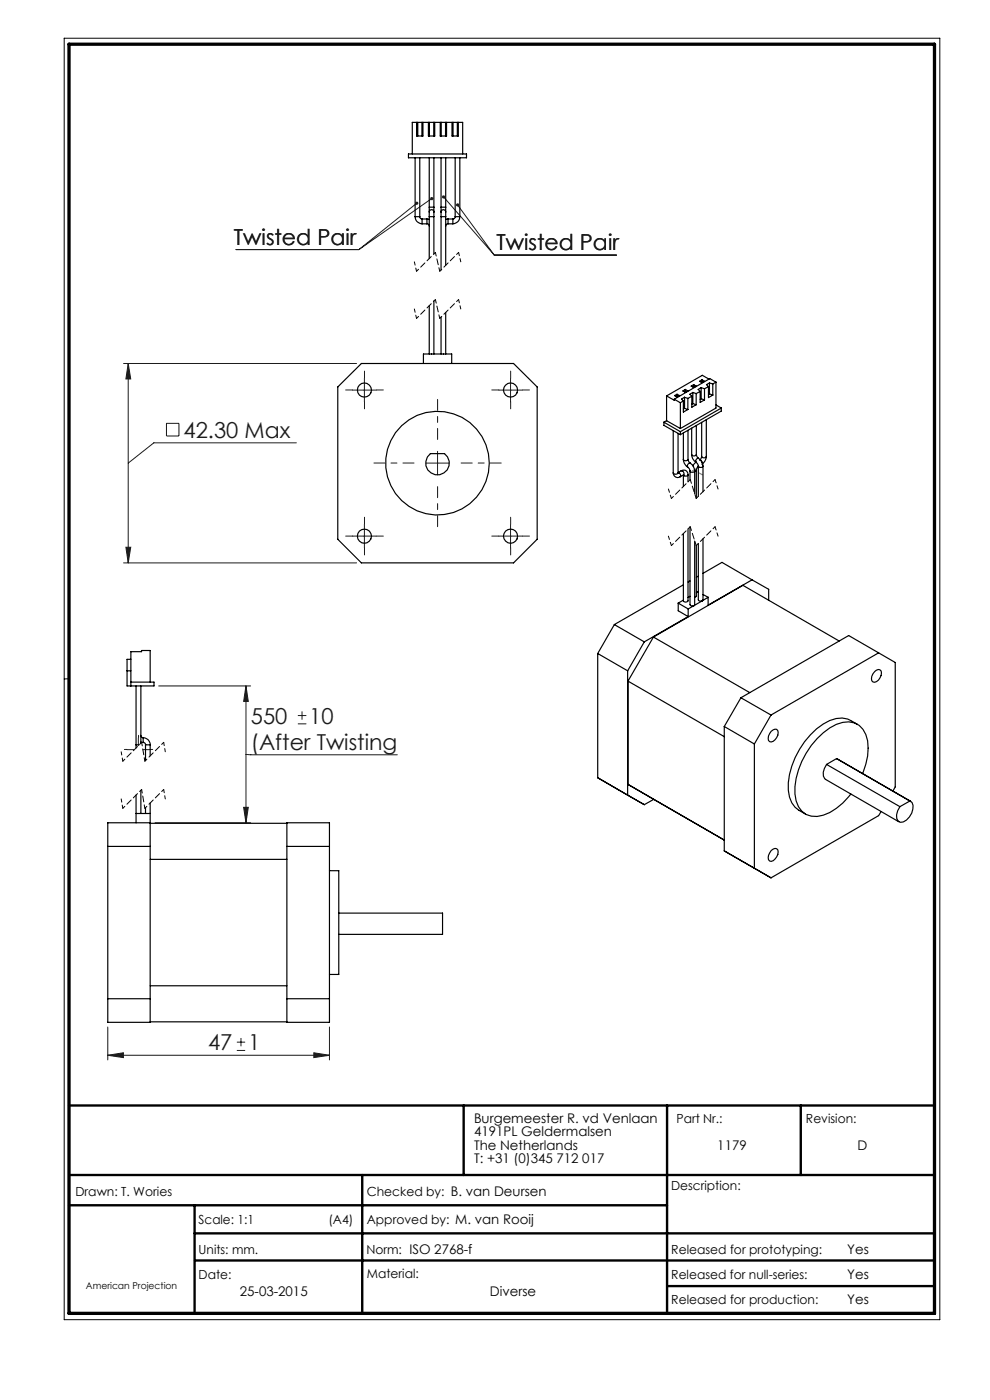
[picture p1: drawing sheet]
<svg xmlns="http://www.w3.org/2000/svg" width="210mm" height="297mm" viewBox="0 0 210 297" stroke-linecap="round" stroke-linejoin="round" font-family="sans-serif">
<path d="M13.6 8.1h185.8v271.9h-185.8zM14.6 144h-1" fill="none" stroke="#000" stroke-width=".21"/>
<path d="M14.6 234.5h183.6M98.4 234.5v14.8M141.5 234.5v44.1M169.9 234.5v14.8M14.6 249.3h183.6M14.6 255.7h126.9M41.3 255.7v22.9M76.8 249.3v29.3M41.3 261.7h156.9M41.4 267.4h156.8M141.5 272.8h56.7" fill="none" stroke="#000" stroke-width=".5"/>
<path d="M14.6 9.4h183.6v269.2h-183.6z" fill="none" stroke="#000" stroke-width=".7"/>
<g fill="none" stroke="#191924" stroke-width=".21">
<path d="M50.1 52.9h26M88.4 43.1l-12.3 9.8M91.6 42.1l-15.5 10.8M94.1 41.8l10.7 12.3M97 43.5l7.8 10.6M104.8 54.1h26M26.2 77.1h49.4M27.2 77.1l.5 3.3h-1zM27.2 77.1v42.3M35.3 89.8h2.7v2.7h-2.7zM62.9 93.9h-30.3l-5.4 4.3M74.8 82.8h5"/>
<path d="M77.3 80.3v5M90.3 98.2h5M92.8 95.7v5M105.8 82.8h5M108.3 80.3v5M26.2 119.4h49.4M26.7 116.1h1l-.5 3.3zM74.8 113.7h5M77.3 111.3v4.9M105.8 113.7h5M108.3 111.3v4.9M26.9 159h1.6"/>
<path d="M29.4 156.5v1.7M30.3 159h1.6M33.7 145.5h19.5M52.2 145.5l.5 3.3h-1zM52.2 145.5v29.1M63.2 153.6h1.8M63.2 151.8h1.8M64.1 150.9v1.8M32.9 174.6h20.3M51.7 171.3h1l-.5 3.3zM52.2 160.1h32.1M22.9 217.9v7"/>
<path d="M69.9 217.9v7M22.9 223.9l3.3-.6v1.1zM22.9 223.9h47M50.2 222.8h1.8M50.2 221.1h1.8M51.1 220.2v1.8M66.6 223.3l3.3 .6-3.3 .5z"/>
</g>
<path d="M88.4 57.5l-.5-1.9M97.7 55.5l-.4-1.9M88.4 67.5l-.5-1.9M97.7 65.5l-.4-1.9M35.1 159.5l-.4-2M26 171.5l-.3-2M26 161.5l-.3-2M35.1 169.5l-.4-2" fill="none" stroke="#000" stroke-width=".21" stroke-dasharray="1.3 .6" stroke-dashoffset=".6"/>
<path d="M92.4 53.5l-4 4.1M97.3 53.5l-4 4.1M92.4 63.5l-4 4.1M97.3 63.5l-4 4.1M146.4 111.7l-4 4M146.4 101.7l-4 4M151.7 111.7l-4 4M151.7 101.7l-4 4M30 157.5l-4 4M34.7 157.5l-4 4M30 167.5l-4 4M34.7 167.5l-4 4" fill="none" stroke="#000" stroke-width=".21" stroke-dasharray="1.3 .6" stroke-dashoffset=".7"/>
<path d="M93.3 57.5l-.9-4M93.3 67.5l-.9-4M142.4 115.7l-.6-2M142.4 105.7l-.6-2M152.3 113.7l-.6-2M152.3 103.7l-.6-2M30.7 171.5l-.7-4M30.7 161.5l-.7-4" fill="none" stroke="#000" stroke-width=".21" stroke-dasharray="1.3 .6" stroke-dashoffset=".5"/>
<path d="M147.7 115.7l-1.3-4M147.7 105.7l-1.3-4" fill="none" stroke="#000" stroke-width=".21" stroke-dasharray="1.3 .6" stroke-dashoffset=".4"/>
<g fill="none" stroke="#191924" stroke-width=".21" stroke-dasharray="15.2 1.3 1.3 1.3">
<path d="M74.8 82.7h-1.5M77.3 80.2v-1.5M77.3 85.2v1.5M79.8 82.7h1.5M105.8 82.7h-1.5M108.3 80.2v-1.5M108.3 85.2v1.5M110.8 82.7h1.5M74.8 113.7h-1.5M77.3 111.2v-1.5M77.3 116.2v1.5M79.8 113.7h1.5"/>
<path d="M105.8 113.7h-1.5M108.3 111.2v-1.5M108.3 116.2v1.5M110.8 113.7h1.5M26.9 159h-.5M29.4 156.5v-.5M31.9 159h.5"/>
</g>
<path d="M87.8 98.2h-8.5M92.8 93.2v-8.5M97.8 98.2h8.5M92.8 103.2v8.5" fill="none" stroke="#191924" stroke-width=".21" stroke-dasharray="15.2 1.3 1.3 1.3" stroke-dashoffset="12.9"/>
<path d="M147.6 99.5l-.7 .4M148.3 100.3l.7 .4" fill="none" stroke="#808080" stroke-width=".25"/>
<g fill="#191924">
<path d="M93.9 41.5a.33 .33 0 0 0 0 .6 .33 .33 0 0 0 .5-.3 .33 .33 0 0 0-.5-.3l.2 .3zM96.8 43.2a.34 .34 0 0 0 .1 .6 .34 .34 0 0 0 .5-.2 .34 .34 0 0 0-.5-.4l.1 .3zM88.2 42.8a.35 .35 0 0 0-.1 .5 .35 .35 0 0 0 .5 .1 .35 .35 0 0 0 .1-.5l-.3 .2 .3-.2zM91.3 41.9a.35 .35 0 0 0 0 .4 .35 .35 0 0 0 .5 .1 .35 .35 0 0 0 .1-.5l-.3 .2 .3-.2-.2-.1z"/>
<path d="M22.9 223.9l3.3-.6v1.1zM66.6 223.3l3.3 .6-3.3 .5zM51.7 171.3h1l-.5 3.3zM52.2 145.5l.5 3.3h-1zM27.2 77.1l.5 3.3h-1zM26.7 116.1h1l-.5 3.3z"/>
</g>
<g fill="none" stroke="#000" stroke-width=".25">
<path d="M86.6 32.7h12.4v.8h-12.4zM87.5 32.7v-6.7h10.6v6.7M88.1 33.5v12.5M88.4 26v2.9h1.3v-2.9M88.6 26v2.9M89 33.5v12.5M89.5 26v2.9M90.9 26v2.9h1.3v-2.9M91.1 33.5v10.5M91.1 26v2.9M92 26v2.9M92 33.5v10.5"/>
<path d="M93.4 26v2.9h1.3v-2.9M93.6 33.5v10.5M93.6 26v2.9M94.5 26v2.9M94.5 33.5v10.5M95.9 26v2.9h1.3v-2.9M96.1 26v2.9M96.6 33.5v12.5M97 26v2.9M97.5 33.5v12.5M88.1 46a1.51 1.51 0 0 0 1.4 1.5M88.1 46h.9"/>
<path d="M89 46l.2 .3 .3 .2M89.5 46.5v1M89.5 47.5h1.1M89.5 46.5h1.1M90.6 47.5l.2 .1 .3 .4M90.6 46.5l.5 .1M90.6 46.5v1M91.1 45v1M91.1 44v1M91.1 45a.49 .49 0 0 1 .4-.5 .49 .49 0 0 1 .5 .5M91.1 46h.9M91.1 44h.9"/>
<path d="M91.1 46v8.9M92 45v1M92 44v1M92 46v7.9M93.6 45v1M93.6 44v1M93.6 45a.49 .49 0 0 1 .5-.5 .49 .49 0 0 1 .4 .5M93.6 46h.9M93.6 44h.9M93.6 46v11.3M94.5 45v1M94.5 44v1"/>
<path d="M94.5 46v10.3M95 47.5l-.2 .1-.3 .4M95 46.5l-.5 .1M95 46.5v1M95 47.5h1.1M95 46.5h1.1M96.1 46.5v1M96.6 46l-.3 .4-.2 .1M96.6 46h.9M97.5 46a1.51 1.51 0 0 1-1.4 1.5M89.8 77.1v-2h6v2M91.1 64.9v10.2"/>
<path d="M92 63.8v11.3M93.6 67.3v7.8M94.5 66.3v8.8M71.6 82.1l5.1-5h32.2l5 5v32.3l-5 5h-32.2l-5.1-5zM91.3 96.2h3a2.51 2.51 0 0 1 .4 3.7 2.51 2.51 0 0 1-3.8 0 2.51 2.51 0 0 1 .4-3.7zM140.8 89.6v.6l3.5 2M140.8 89.6l3.5 2M141.4 89.2l2.9 1.7M141.4 84v5.2M141.4 84l1.6 .9v-.2M141.4 89.2l-.6 .4M142.8 91.4v8.9"/>
<path d="M143 84.7l1.3 .7M143.1 83.9l.5-.3 .5 .3-.5 .3zM143.6 84l-.2 .1M143.6 84l.2 .1M143.6 83.6v.4M143.8 91.9v8.4M144.3 85.4v5.5M144.3 91.6v.6M144.5 99.9a.92 .92 0 0 1 1-.1 .92 .92 0 0 1 .4 .9M144.5 99.9l-.7 .4a.6 .6 0 0 1 .5 .8M144.5 99.9a.58 .58 0 0 1 .5 .8M144.9 82.9l.5-.3 .5 .3-.5 .3z"/>
<path d="M145 97.5a2.01 2.01 0 0 0 .9 1.6M145 97.5a.57 .57 0 0 0 .9 0M145 85.1v2.3l.9-.5M145 91.9v5.6M145 85.1l-.7 .3M145.2 84.3l.7 .2M145.2 84.3l-.6 .4 .4 .4M145.2 84.3v2.3M145.2 86.6l-.2 .1M145.2 86.6l.7 .3M145.4 83l-.2 .1M145.4 83l.2 .1"/>
<path d="M145.4 82.6v.4M145.9 99.1l.3 .3 .2 .5M145.9 84.5v2.4M145.9 97.5l.5 .7M145.9 91.3v6.2M146.4 99.9a.57 .57 0 0 0 1 0M146.4 99.9v1.9M146.4 98.2a2.13 2.13 0 0 1 1 1.7M146.4 98.2a.58 .58 0 0 0-.5 .9M146.6 81.9l.5-.3 .6 .3-.6 .3zM146.7 96.4a2.01 2.01 0 0 0 1 1.7M146.7 96.4a.57 .57 0 0 0 1 0"/>
<path d="M146.7 90.8v5.6M146.8 84.1v2.3l.9-.5M146.8 84.1l-.9 .4M147 83.3l.7 .2M147 83.3l-.7 .3 .5 .5M147 83.3v2.3M147 85.6l-.2 .1M147 85.6l.7 .3M147.1 82l-.1 .1M147.1 82l.2 .1M147.1 81.6v.4M147.4 99.9v4.9"/>
<path d="M147.7 98.1l.3 .3 .1 .5M147.7 98l-.7 .8M147.7 83.5v2.4M147.7 96.4l.5 .8M147.7 99.7l-.3 .3M147.7 90.3v6.1M147.7 99.7v6M148.1 99l-.4 .7M148.1 98.9a.57 .57 0 0 0 1 0M148.1 98.9v6.4M148.2 97.2a2.13 2.13 0 0 1 .9 1.7M148.2 97.2a.58 .58 0 0 0-.5 .9"/>
<path d="M148.4 80.9l.5-.3 .5 .3-.5 .3zM148.5 83l-.8 .5M148.5 83v2.4l.9-.6M148.6 97.6l.4 .6M148.7 82.2l.7 .3M148.7 82.2l-.6 .4 .4 .4M148.7 82.2v2.4M148.7 84.6l-.2 .1M148.7 84.6l.7 .2M148.8 96.8l-.4 .8M148.8 96.8a.57 .57 0 0 0 1 0M148.8 89.6v7.2"/>
<path d="M148.9 81l-.2 .1M148.9 81l.2 .1M148.9 80.6v.4M149.1 98.9v5.4M149.4 82.5v2.3M149.8 96.8a2.05 2.05 0 0 1-.9 1.7M149.8 89v7.8M150.3 82l-.9 .5M150.3 82v2.3l.9-.5M150.4 80.4l-1.4-.8-7.6 4.4M150.5 81.2l.7 .3M150.5 81.2l-.6 .4 .4 .4"/>
<path d="M150.5 81.2v2.4M150.5 83.6l-.2 .1M150.5 83.6l.7 .2M151.2 81.5v2.3M151.9 81.1l-1.3-.8-7.6 4.4M151.9 81.1l-.7 .4M151.9 81.1v5.5l-7.6 4.3M151.9 85.9l1.1 .7M153 86.6l-8.7 5M153 86.6v.6l-8.7 5M142.8 100.3a.95 .95 0 0 0 .5 .9 .95 .95 0 0 0 1-.1M142.8 100.3a.6 .6 0 0 0 1 0"/>
<path d="M143.8 100.3v.1M145 100.8v2.4M145 100.7l-.7 .4M145.1 100.7h-.1M145.9 100.7a.59 .59 0 0 1-.9 0M145.9 112.2v15.3a.57 .57 0 0 1-.9 0v-14.3M145.9 100.7v1.5M146.4 111.8v16.5l.2 .2h.6M147.4 114.8v13.5l-.2 .2M147.7 115.7v10.7l-.3 .3M148.1 115.3v11.9l.2 .3h.7M149.1 114.3v12.9l-.1 .3"/>
<path d="M27.8 139.9h-.8v5.6h5.7v-.8h-4.9M126.8 138.6l6.3 3.7M126.8 138.6v26.4M130.3 132.5l-3.5 6.1M130.3 132.5l6.4 3.7M136.7 136.2l-3.6 6.1M138.6 135.1l-5.4 9.4M138.6 135.1l20.4 11.8M138.6 135.1l19-10.9 20.4 11.8M143.9 127.9v1.7l2.1 1.2M143.9 127.9l2.1 1.3M145 124.1l-14.7 8.4"/>
<path d="M145 127.3l-1.1 .6M146 130.8l-9.3 5.4M146 129.2v1.6M146.4 123.3l-.5 .2M146.4 126.5l-.5 .2M147.2 128.5l-1.2 .7M148.1 125.5l-.4 .2M148.1 125.5h.1M148.1 122.2l-.4 .2M149 127.5l-1.8 1M149.1 121.6l4-2.3 6.4 3.7M149.1 126.1l1.1 .6"/>
<path d="M150.2 126.7l-1.2 .8M159.5 123l-9.3 5.4v-1.7M159.5 123l3.6 2v2.3M186.4 138.5l-22.9 13.2M27 142.3h.8M28.9 158v.7M28.9 158h.6M28.9 145.5v12.5M29.9 156l.1 .3 .4 .2M29.9 157.4l.5 .1M29.9 145.5v12.2M30.4 157.5l.4 .2 .1 .3"/>
<path d="M30.4 156.5a1.45 1.45 0 0 1 1.5 1.5M30.4 156.5v1M30.9 158h1M30.9 158v3.4M31.9 144.7v-6.7h-1.9v.3h-2.2v7.2M31.9 158v2.3M133.1 142.3v26.4M133.2 144.5l20.4 11.8M133.2 144.5v21.9M153.6 154.1l6.4 3.7M153.6 154.1v26.4M157.2 148l22.8-13.2 9.9 5.7v26.4l-.5 .9"/>
<path d="M157.2 148l6.3 3.7M157.2 148l-3.6 6.1M160 157.8v26.4l3.5 2M163.5 151.7l-3.5 6.1M163.6 155.1l.4-.3 .7-.1a1.73 1.73 0 0 1-1.4 2.6 1.49 1.49 0 0 1 .3-2.2zM181.9 153.7a5.7 5.7 0 0 0-7.3-.1 17 17 0 0 0-7.4 14 5.4 5.4 0 0 0 3.7 5.1M185.5 142.5l.4-.3 .8-.1a1.49 1.49 0 0 1-.4 2.2l-.8 .4h-.3a1.46 1.46 0 0 1 .3-2.2zM22.9 179.6h9M28.9 168.7v5.9M28.9 172.6h3M29.9 167.7v4.9M30.9 171.3v1.3"/>
<path d="M31.9 170.4v46.5h-9v-42.3h9M31.9 174.7h29M60.9 174.6h9v42.3h-9zM60.9 179.6h9M126.8 165l9.9 5.7M126.8 165l6.3 3.7M133.1 168.7l3.6 2M133.2 166.4l20.4 11.8M133.2 166.4l5.4 3.1M138.7 169.6l-2 1.1M175.3 162.2a2.42 2.42 0 0 0-.2 3.1l15.6 9M175.3 162.2l15.6 8.9"/>
<path d="M177.4 160.9l15.8 9.1M177.4 160.9l.2 .1M177.4 160.9l-2.1 1.3M183 164.1a11.8 11.8 0 0 0 .7-8.3 4 4 0 0 0-4.9-2.6 14.1 14.1 0 0 0-8.7 8.3 11.4 11.4 0 0 0-.7 9.6 4.1 4.1 0 0 0 5.3 1.8 12.6 12.6 0 0 0 5.8-4.5M186.9 172.2l-.5 .8-22.9 13.2M190.9 171.1l2.1-1.2 .5 .3a3.2 3.2 0 0 1-2.5 4.2 1.66 1.66 0 0 1-.6-2.4zM31.9 182.3h29M69.9 184.7h2v22h-2M71.9 193.7h22v4.5h-22M153.6 180.5l9.9 5.7M153.6 180.5l3.6 2.1M163.6 180.4l.8-.4 .3 .1a1.46 1.46 0 0 1-.3 2.1l-.4 .4-.7 .1a1.31 1.31 0 0 1 0-1.8z"/>
<path d="M22.9 211.9h9M31.9 209.1h29M31.9 216.8h29M60.9 211.9h9"/>
<circle cx="77.3" cy="82.7" r="1.5"/>
<circle cx="92.8" cy="98.2" r="11"/>
<circle cx="108.3" cy="82.7" r="1.5"/>
<circle cx="77.3" cy="113.7" r="1.5"/>
<circle cx="108.3" cy="113.7" r="1.5"/>
</g>
<g font-size="4.7" fill="#191924">
<text x="49.6" y="51.9">Twisted Pair</text>
<text x="105.3" y="53">Twisted Pair</text>
<text x="38.9" y="92.9">42.30 Max</text>
<text x="53.2" y="153.5">550</text>
<text x="65.6" y="153.5">10</text>
<text x="53.2" y="159.1">(After Twisting</text>
<text x="44.1" y="222.8">47</text>
<text x="52.7" y="222.8">1</text>
</g>
<g font-size="2.8">
<text x="100.5" y="238.2">Burgemeester R. vd Venlaan</text>
<text x="100.5" y="241.1">4191PL Geldermalsen</text>
<text x="100.5" y="243.9">The Netherlands</text>
<text x="152.2" y="243.9">1179</text>
<text x="181.9" y="243.9">D</text>
<text x="100.5" y="246.7">T: +31 (0)345 712 017</text>
<text x="179.7" y="266">Yes</text>
<text x="50.9" y="275">25-03-2015</text>
<text x="103.9" y="275">Diverse</text>
<text x="179.7" y="271.4">Yes</text>
<text x="179.7" y="276.6">Yes</text>
</g>
<g font-size="2.7">
<text x="143.5" y="238.2">Part Nr.:</text>
<text x="171" y="238.2">Revision:</text>
<text x="16" y="253.7">Drawn: T. Wories</text>
<text x="77.8" y="253.7">Checked by: B. van Deursen</text>
<text x="142.4" y="252.5">Description:</text>
<text x="42.1" y="259.7">Scale: 1:1</text>
<text x="69.7" y="259.7">(A4)</text>
<text x="77.8" y="259.7">Approved by: M. van Rooij</text>
<text x="42.1" y="266">Units: mm.</text>
<text x="77.7" y="266">Norm: ISO 2768-f</text>
<text x="142.4" y="266">Released for prototyping:</text>
<text x="42.1" y="271.3">Date:</text>
<text x="77.8" y="271">Material:</text>
<text x="142.4" y="271.3">Released for null-series:</text>
<text x="142.4" y="276.6">Released for production:</text>
</g>
<text font-size="2" x="18.2" y="273.4">American Projection</text>
</svg>
